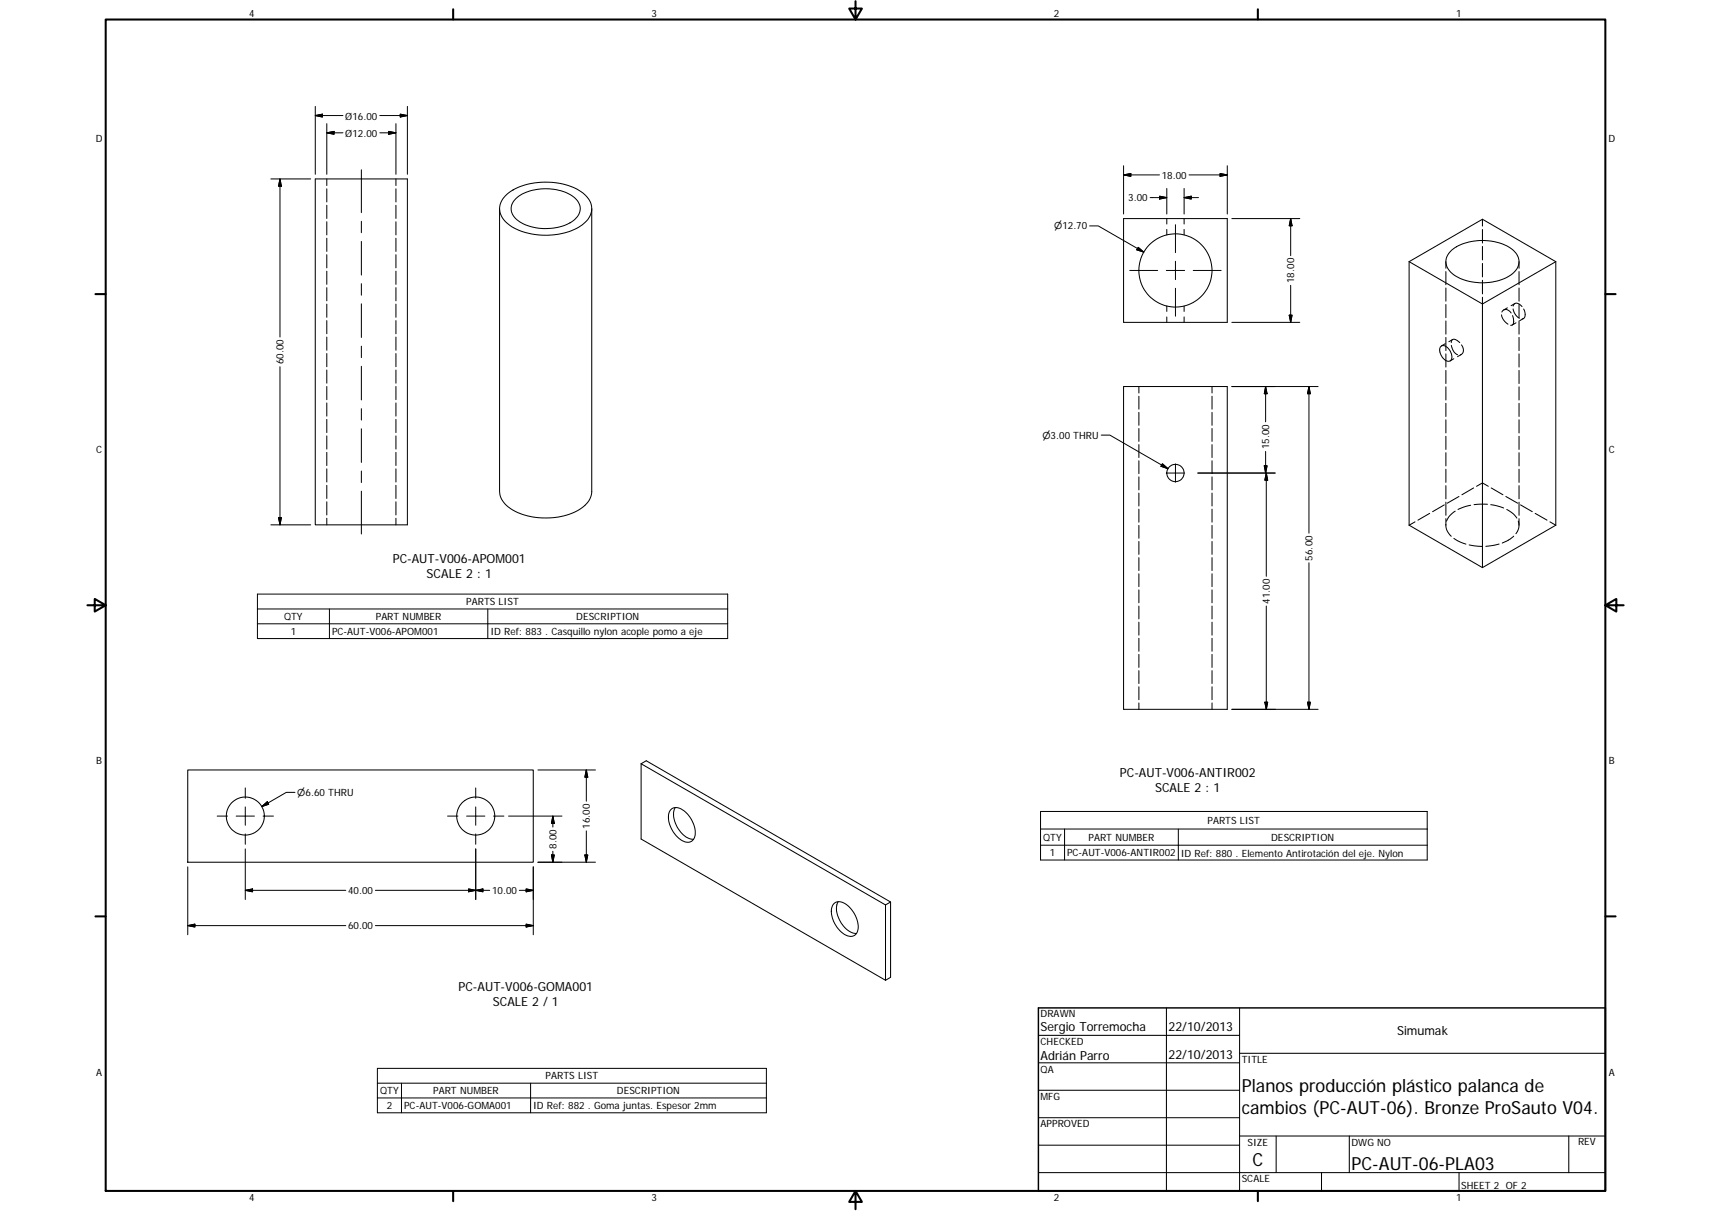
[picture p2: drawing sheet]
<svg xmlns="http://www.w3.org/2000/svg" width="594mm" height="420mm" viewBox="0 0 594 420" stroke-linecap="round" stroke-linejoin="round" font-family="sans-serif">
<g fill="none" stroke="#000" stroke-width=".36">
<path d="M109.5 62.1h32v120h-32zM113.5 62.1v2.3M113.5 65.5v4.6M113.5 71.2v4.6M113.5 76.9v4.6M137.5 62.1v2.3M137.5 65.5v4.6M137.5 71.2v4.6M137.5 76.9v4.6M173.5 72.4v98.1a8.9 8.9 0 0 0 6.3 7.4 24.3 24.3 0 0 0 22.7-2.1 6.9 6.9 0 0 0 3-5.3v-98.1M175.7 67.7a22.8 22.8 0 0 1 18.8-4.1 13.8 13.8 0 0 1 10.7 7 6.8 6.8 0 0 1-3.7 7.9 24.2 24.2 0 0 1-24.9-.7 6.2 6.2 0 0 1-.9-10.1zM179.2 68.9a17.8 17.8 0 0 1 17-2.2 6.7 6.7 0 0 1 5.2 6.3 7.9 7.9 0 0 1-6.1 5.5 17.6 17.6 0 0 1-16.3-2.7 4.6 4.6 0 0 1 .2-6.9z"/>
<path d="M390.1 75.8h36v36h-36zM405.1 75.8v1.9M405.1 79.6v1.9M411.1 75.8v1.9M411.1 79.6v1.9M514.7 76.1l-25.4 14.7M514.7 76.1l25.5 14.7M514.7 76.1v2.3M514.7 79.6v4.7M113.5 82.7v4.5M113.5 88.4v4.5M113.5 94.1v4.6"/>
<path d="M113.5 99.8v4.6M137.5 82.7v4.5M137.5 88.4v4.5M137.5 94.1v4.6M137.5 99.8v4.6M489.3 90.8v91.4M502 90.8v2.3M502 94.2v4.6M502 99.9v4.6M503.6 87.2a17.8 17.8 0 0 1 15.9-3.2 9.8 9.8 0 0 1 7.8 5.7 5.9 5.9 0 0 1-3.9 6.4 19.1 19.1 0 0 1-19.2-1.2 4.9 4.9 0 0 1-.6-7.7zM514.7 85.5v4.7M514.7 91.4v4.7"/>
<path d="M514.7 97.2v4.8M527.4 90.8v2.3M527.4 94.2v4.6M527.4 99.9v4.6M540.2 90.8l-25.5 14.7-25.4-14.7M540.2 90.8v91.4M113.5 105.5v4.6M113.5 111.2v4.6M113.5 116.9v4.6M137.5 105.5v4.6M137.5 111.2v4.6M137.5 116.9v4.6"/>
<path d="M405.1 106.2v1.9M405.1 110v1.8M411.1 106.2v1.9M411.1 110v1.8M501.8 119.3l-1.3 .7M502 105.6v4.6M502 111.4v4.5M502 117.1v4.5M503.9 118.9a1.12 1.12 0 0 1 .7-1.2 1.12 1.12 0 0 1 1.3 .4l.9 .8M503.9 119.8a4.2 4.2 0 0 0 2.2 3.3M504.4 117.8l-1.3 .8M507.5 119.7a2.17 2.17 0 0 1-.4 3.4"/>
<path d="M514.7 103.1v93.8M521.3 109.2l.6 1.6 1.7 1.7M521.5 108.3a1.78 1.78 0 0 1 1.7-.9 1.78 1.78 0 0 1 1.5 1.2M523.4 106.8l-1.3 .8M525.2 109.5a2.55 2.55 0 0 1-.4 3.4h-.3M525.4 107.2l.1 .4a4.8 4.8 0 0 0 2.1 2.8M525.4 106.2a1.44 1.44 0 0 1 1.3-1.1 1.44 1.44 0 0 1 1.4 .9l.4 .4M526 105.3l-1.3 .8M526.4 112l-1.3 .8M527.4 105.6v4.6M527.4 111.4v4.5M527.4 117.1v4.5"/>
<path d="M528.9 110.5l-1.2 .8M529 107.2l.1 .1a2.12 2.12 0 0 1-.6 3.3M113.5 122.7v4.5M113.5 128.4v4.5M113.5 134.1v4.6M113.5 139.8v4.6M137.5 122.7v4.5M137.5 128.4v4.5M137.5 134.1v4.6M137.5 139.8v4.6M390.1 134.1h36v112h-36zM395.4 134.1v2.3"/>
<path d="M395.4 137.5v4.4M420.8 134.1v2.3M420.8 137.5v4.4M500.2 120.3a2.08 2.08 0 0 1 3.1 1.1 2.65 2.65 0 0 1 0 3.9 3.7 3.7 0 0 1-3.1-5zM502 122.8v4.6M502 128.5v4.6M502 134.2v4.6M502 139.9v4.6M504.8 124.5l-1.3 .7M507.4 123l-1.3 .7M527.4 122.8v4.6M527.4 128.5v4.6"/>
<path d="M527.4 134.2v4.6M527.4 139.9v4.6M113.5 145.5v4.6M113.5 151.2v4.6M113.5 157v4.5M137.5 145.5v4.6M137.5 151.2v4.6M137.5 157v4.5M395.4 143.1v4.5M395.4 148.7v4.4M395.4 154.3v4.4M395.4 159.9v4.4"/>
<path d="M420.8 143.1v4.5M420.8 148.7v4.4M420.8 154.3v4.4M420.8 159.9v4.4M502 145.6v4.6M502 151.4v4.5M502 157.1v4.5M527.4 145.6v4.6M527.4 151.4v4.5M527.4 157.1v4.5M113.5 162.7v4.5M113.5 168.4v4.6"/>
<path d="M113.5 174.1v4.6M113.5 179.8v2.3M137.5 162.7v4.5M137.5 168.4v4.6M137.5 174.1v4.6M137.5 179.8v2.3M395.4 165.5v4.5M395.4 171.1v4.5M395.4 176.7v4.5M420.8 165.5v4.5M420.8 171.1v4.5M420.8 176.7v4.5"/>
<path d="M496.4 178.1l-4.1 2.4M501.5 175.2l-4.1 2.3M502 162.8v4.6M502 168.5v4.6M502 174.2v4.6M502 179.9v2.3M505.3 177.4a6.9 6.9 0 0 0-3 3.4M506.6 172.3l-4.1 2.3M510.6 175.3l-4.4 1.5M511.7 169.3l-4.1 2.4M512.7 168.7l2-1.1 2.1 1.1M516.5 175l-4.7 .1"/>
<path d="M517.6 175.1l4.5 1.2M517.8 169.3l4 2.4M522.9 172.3l4 2.3M523.2 176.8a8.4 8.4 0 0 1 3.5 2.9M527.4 162.8v4.6M527.4 168.5v4.6M527.4 174.2v4.6M527.4 179.9v2.3M528 175.2l4 2.3M533 178.1l4.1 2.4M395.4 182.3v4.5M395.4 187.9v4.4"/>
<path d="M395.4 193.5v4.5M395.4 199.1v4.4M420.8 182.3v4.5M420.8 187.9v4.4M420.8 193.5v4.5M420.8 199.1v4.4M489.3 182.2l25.4 14.7M491.3 181.1l-2 1.1M502 181.9a5 5 0 0 0 1.9 4.2M504.8 186.8l2.1 1.2 2.1 .8M510.1 189.1l4.6 .5M520.5 188.8l-4.6 .7"/>
<path d="M525.6 186l-1.3 1-2.7 1.4M527.2 180.8a4.5 4.5 0 0 1-.9 4.4M538.2 181.1l2 1.1M540.2 182.2l-25.5 14.7M395.4 204.7v4.4M395.4 210.3v4.4M395.4 215.9v4.5M420.8 204.7v4.4M420.8 210.3v4.4M420.8 215.9v4.5M395.4 221.5v4.5M395.4 227.1v4.5"/>
<path d="M395.4 232.7v4.5M395.4 238.3v4.5M420.8 221.5v4.5M420.8 227.1v4.5M420.8 232.7v4.5M420.8 238.3v4.5M395.4 243.9v2.2M420.8 243.9v2.2M65.2 267.1h120v32h-120zM222.6 265v26.1l84.9 49M222.6 265l1.8-1.1 84.8 49M222.6 265l84.9 49"/>
<path d="M233.1 280.8a3.6 3.6 0 0 1 4.7 .8 9.2 9.2 0 0 1 3.3 9.1 2.82 2.82 0 0 1-4.6 .8 9.5 9.5 0 0 1-4.1-9.8zM234.4 280.2a8.4 8.4 0 0 0 2.2 8.8 5.8 5.8 0 0 0 4.2 2.2M289.4 313.7a3.2 3.2 0 0 1 4.6 .2 9.4 9.4 0 0 1 3.6 9.5 2.82 2.82 0 0 1-4.5 .7 9.4 9.4 0 0 1-4.1-9.7zM291 312.8a8.4 8.4 0 0 0 2.6 9.3 5.6 5.6 0 0 0 3.8 1.8M307.5 314v26.1M309.2 312.9v26.2l-1.7 1M309.2 312.9l-1.7 1.1M360.5 359.2h69.9M405 349.7v63.5M430.4 349.7v63.5M360.5 368.7h69.9M360.5 378.3h69.9"/>
<path d="M430.4 365.4h127M360.5 387.8h69.9M360.5 397.3h69.9M430.4 394.1h127M443.1 394.1v12.7M468.5 394.1v12.7M544.7 394.1v12.7M360.5 406.8h196.9M458.8 406.8v6.4M506.6 406.8v6.4"/>
<circle cx="408.1" cy="93.8" r="12.7"/>
<circle cx="408.1" cy="164.1" r="3"/>
<circle cx="85.2" cy="283.1" r="6.6"/>
<circle cx="165.2" cy="283.1" r="6.6"/>
</g>
<g fill="none" stroke="#000" stroke-width=".71">
<path d="M36.7 6.8h520.7v406.4h-520.7zM157.3 3.2v3.6M297 .4v6.4l-2.2-3.8h4.5l-2.3 3.8M436.7 3.2v3.6M33.1 102h3.6M557.4 102h3.6M30.3 210h6.4l-3.8-2.2v4.4l3.8-2.2M557.4 210l3.8 2.2v-4.4l-3.8 2.2h6.3M33.1 317.9h3.6M557.4 317.9h3.6M157.3 413.2v3.6M297 413.2l2.3 3.8h-4.5l2.2-3.8v6.3"/>
<path d="M436.7 413.2v3.6"/>
</g>
<path d="M360.5 349.7h196.9v63.5h-196.9z" fill="none" stroke="#000" stroke-width=".51"/>
<g fill="none" stroke="#000" stroke-width=".35">
<path d="M109.5 36.9v23.6M139 39.6l2.5 .5-2.5 .5zM141.5 36.9v23.6M109.5 40.1l2.5-.5v1zM109.5 40.1h9.6M113.5 42.9v17.6M113.5 46.1l2.5-.5v1zM113.5 46.1h5.6M125.5 58.9v14.9M131.9 40.1h9.6M131.9 46.1h5.6M135 45.6l2.5 .5-2.5 .5z"/>
<path d="M137.5 42.9v17.6M390.1 57.5v16.8M426.1 57.5v16.8M94 62.1h13.9M97.2 62.1v54.8M97.2 62.1l.5 2.5h-1zM125.5 76.8v4M378.3 78.4h3l15.8 9.1M390.1 60.7l2.5-.5v1zM390.1 60.7h12.5M402.6 68.1l2.5 .5-2.5 .5zM405.1 65.4v8.9"/>
<path d="M405.1 68.6h-5.8M408.1 78v9.7M411.1 65.4v8.9M411.1 68.6l2.5-.5v1zM411.1 68.6h5M412.8 60.7h13.3M423.6 60.2l2.5 .5-2.5 .5zM427.7 75.8h23.6M448.1 75.8v12.9M448.1 75.8l.5 2.5h-1zM125.5 83.8v11.6M125.5 98.4v4"/>
<path d="M392.3 93.8h9.6M395.2 85.8l1.9 1.7-2.4-.8zM405 93.8h6.3M408.1 90.7v6.3M414.3 93.8h9.7M448.1 99v12.8M125.5 105.4v11.7M408.1 100v9.7M427.7 111.8h23.6M447.6 109.3h1l-.5 2.5zM97.2 127.2v54.9M125.5 120.1v4"/>
<path d="M125.5 127.1v11.7M427.7 134.1h30M439.4 134.1v12.2M439.4 134.1l.5 2.5h-.9zM454.5 134.1v50.9M454.5 134.1l.5 2.5h-1zM125.5 141.8v4M125.5 148.8v11.6M382.3 151h3.1l20.1 11.6M439.4 156.6v7.5M96.7 179.6h1l-.5 2.5zM125.5 163.4v4"/>
<path d="M125.5 170.4v14.9M403.6 160.9l1.9 1.7-2.4-.8zM405 164.1h6.3M408.1 161v6.3M415.9 164.1h26.9M439 161.6h.9l-.5 2.5zM439.7 164.1v35.9M439.7 164.1l.5 2.5h-1zM94 182.1h13.9M454.5 195.3v50.8M89.4 206.1h163.3v15.5h-163.3zM89.4 211.3h163.3"/>
<path d="M89.4 216.4h163.3M114.4 211.3v10.3M169.4 211.3v10.3M439.7 210.2v35.9M427.7 246.1h30M439.2 243.6h1l-.5 2.5zM454 243.6h1l-.5 2.5zM85.2 273.4v3.6M85.2 280v6.3M90.9 279.8l1.9-1.6 .5 .8zM102.4 274.9h-3l-8.5 4.9M165.2 273.4v3.6"/>
<path d="M165.2 280v6.3M186.8 267.1h19.9M203.6 267.1v10.9M203.6 267.1l.5 2.5h-1zM75.4 283.1h3.6M82 283.1h6.3M85.2 289.3v3.6M85.2 294.5v17.6M91.3 283.1h3.6M155.4 283.1h3.6M162 283.1h6.4M165.2 289.3v3.6"/>
<path d="M165.2 294.5v17.6M171.4 283.1h3.6M176.6 283.1h18.5M186.8 299.1h19.9M191.5 296.6h1l-.5 2.5zM192 283.1v3.9M192 283.1l.5 2.5h-1zM192 295.3v3.8M203.1 296.6h1l-.5 2.5zM203.6 288.3v10.8M361.3 281.5h134.2v16.9h-134.2zM361.3 287.6h134.2"/>
<path d="M361.3 293.2h134.2M369.6 287.6v10.8M409.1 287.6v10.8M65.2 300.8v23.5M85.2 308.9l2.5-.5v1zM85.2 308.9h34.9M130.3 308.9h39.7M162.7 308.4l2.5 .5-2.5 .5zM165.2 308.9l2.5-.5v1zM180.3 308.9h4.9M182.7 308.4l2.5 .5-2.5 .5zM185.2 300.8v23.5"/>
<path d="M65.2 321.1l2.5-.5v1zM65.2 321.1h54.9M130.3 321.1h54.9M182.7 320.6l2.5 .5-2.5 .5zM131 375.8h135.1M131 370.7h135.1v15.4h-135.1zM139.4 375.8v10.3M184.2 375.8v10.3M131 380.9h135.1"/>
</g>
<g fill="#000" stroke="#000" stroke-width=".35">
<path d="M109.5 40.1l2.5-.5v1zM113.5 46.1l2.5-.5v1zM135 45.6l2.5 .5-2.5 .5zM139 39.6l2.5 .5-2.5 .5zM97.2 62.1l.5 2.5h-1zM390.1 60.7l2.5-.5v1zM402.6 68.1l2.5 .5-2.5 .5zM411.1 68.6l2.5-.5v1zM423.6 60.2l2.5 .5-2.5 .5zM448.1 75.8l.5 2.5h-1zM395.2 85.8l1.9 1.7-2.4-.8zM447.6 109.3h1l-.5 2.5z"/>
<path d="M439.4 134.1l.5 2.5h-.9zM454.5 134.1l.5 2.5h-1zM96.7 179.6h1l-.5 2.5zM403.6 160.9l1.9 1.7-2.4-.8zM439 161.6h.9l-.5 2.5zM439.7 164.1l.5 2.5h-1zM439.2 243.6h1l-.5 2.5zM454 243.6h1l-.5 2.5zM90.9 279.8l1.9-1.6 .5 .8zM203.6 267.1l.5 2.5h-1zM191.5 296.6h1l-.5 2.5zM192 283.1l.5 2.5h-1z"/>
<path d="M203.1 296.6h1l-.5 2.5zM85.2 308.9l2.5-.5v1zM162.7 308.4l2.5 .5-2.5 .5zM165.2 308.9l2.5-.5v1zM182.7 308.4l2.5 .5-2.5 .5zM65.2 321.1l2.5-.5v1zM182.7 320.6l2.5 .5-2.5 .5z"/>
</g>
<g font-size="6.3">
<text x="431.1" y="379">Planos producción plástico palanca de</text>
<text x="431.1" y="386.6">cambios (PC-AUT-06). Bronze ProSauto V04.</text>
<text x="434.8" y="404.7">C</text>
<text x="469.2" y="406">PC-AUT-06-PLA03</text>
</g>
<g font-size="4.4">
<text x="136.4" y="195.4">PC-AUT-V006-APOM001</text>
<text x="148.1" y="200.6">SCALE 2 : 1</text>
<text x="388.8" y="269.5">PC-AUT-V006-ANTIR002</text>
<text x="401" y="274.7">SCALE 2 : 1</text>
<text x="159.2" y="343.8">PC-AUT-V006-GOMA001</text>
<text x="171.1" y="349.1">SCALE 2 / 1</text>
<text x="361.3" y="357.5">Sergio Torremocha</text>
<text x="405.8" y="357.8">22/10/2013</text>
<text x="485.1" y="359.2">Simumak</text>
<text x="361.3" y="367.9">Adrián Parro</text>
<text x="405.8" y="367.3">22/10/2013</text>
</g>
<g font-size="3.5">
<text x="86.6" y="5.8">4</text>
<text x="226.3" y="5.8">3</text>
<text x="365.9" y="5.8">2</text>
<text x="505.6" y="5.8">1</text>
<text x="119.9" y="41.5">Ø16.00</text>
<text x="119.9" y="47.5">Ø12.00</text>
<text x="33.2" y="49.4">D</text>
<text x="558.5" y="49.4">D</text>
<text x="403.3" y="62">18.00</text>
<text x="391.7" y="69.8">3.00</text>
<text x="449.4" y="98.2" transform="rotate(-90 449.4 98.2)">18.00</text>
<text x="98.5" y="126.4" transform="rotate(-90 98.5 126.4)">60.00</text>
<text x="440.7" y="155.8" transform="rotate(-90 440.7 155.8)">15.00</text>
<text x="33.4" y="157.3">C</text>
<text x="558.6" y="157.3">C</text>
<text x="455.7" y="194.5" transform="rotate(-90 455.7 194.5)">56.00</text>
<text x="161.9" y="210">PARTS LIST</text>
<text x="440.9" y="209.5" transform="rotate(-90 440.9 209.5)">41.00</text>
<text x="98.6" y="215.1">QTY</text>
<text x="130.5" y="215.1">PART NUMBER</text>
<text x="200.1" y="215.1">DESCRIPTION</text>
<text x="100.9" y="220.2">1</text>
<text x="115.3" y="220.3">PC-AUT-V006-APOM001</text>
<text x="170.3" y="220.3">ID Ref: 883 . Casquillo nylon acople pomo a eje</text>
<text x="33.4" y="265.2">B</text>
<text x="558.6" y="265.2">B</text>
<text x="204.8" y="287.5" transform="rotate(-90 204.8 287.5)">16.00</text>
<text x="419.3" y="285.9">PARTS LIST</text>
<text x="362.2" y="291.7">QTY</text>
<text x="377.9" y="291.7">PART NUMBER</text>
<text x="441.4" y="291.7">DESCRIPTION</text>
<text x="193.2" y="294.5" transform="rotate(-90 193.2 294.5)">8.00</text>
<text x="364.5" y="297.1">1</text>
<text x="370.5" y="297.1">PC-AUT-V006-ANTIR002</text>
<text x="410" y="297.2">ID Ref: 880 . Elemento Antirotación del eje. Nylon</text>
<text x="120.9" y="310.2">40.00</text>
<text x="170.9" y="310.2">10.00</text>
<text x="120.9" y="322.4">60.00</text>
<text x="361.3" y="353">DRAWN</text>
<text x="361.3" y="362.5">CHECKED</text>
<text x="431.1" y="368.7">TITLE</text>
<text x="33.4" y="373.2">A</text>
<text x="189.4" y="374.5">PARTS LIST</text>
<text x="361.3" y="372.1">QA</text>
<text x="558.6" y="373.2">A</text>
<text x="131.9" y="379.6">QTY</text>
<text x="150.4" y="379.6">PART NUMBER</text>
<text x="214.2" y="379.6">DESCRIPTION</text>
<text x="361.3" y="381.6">MFG</text>
<text x="134.3" y="384.8">2</text>
<text x="140.3" y="384.8">PC-AUT-V006-GOMA001</text>
<text x="185.1" y="384.8">ID Ref: 882 . Goma juntas. Espesor 2mm</text>
<text x="361.3" y="391.2">APPROVED</text>
<text x="433.2" y="397.5">SIZE</text>
<text x="469.2" y="397.5">DWG NO</text>
<text x="547.9" y="397.4">REV</text>
<text x="431.1" y="410.2">SCALE</text>
<text x="507.3" y="412.4">SHEET 2 OF 2</text>
<text x="86.6" y="416.7">4</text>
<text x="226.3" y="416.7">3</text>
<text x="365.9" y="416.7">2</text>
<text x="505.6" y="416.7">1</text>
</g>
<g font-size="3.3">
<text x="366" y="79.6">⌀12.70</text>
<text x="361.9" y="152.2">⌀3.00 THRU</text>
<text x="103.2" y="276.2">⌀6.60 THRU</text>
</g>
</svg>
